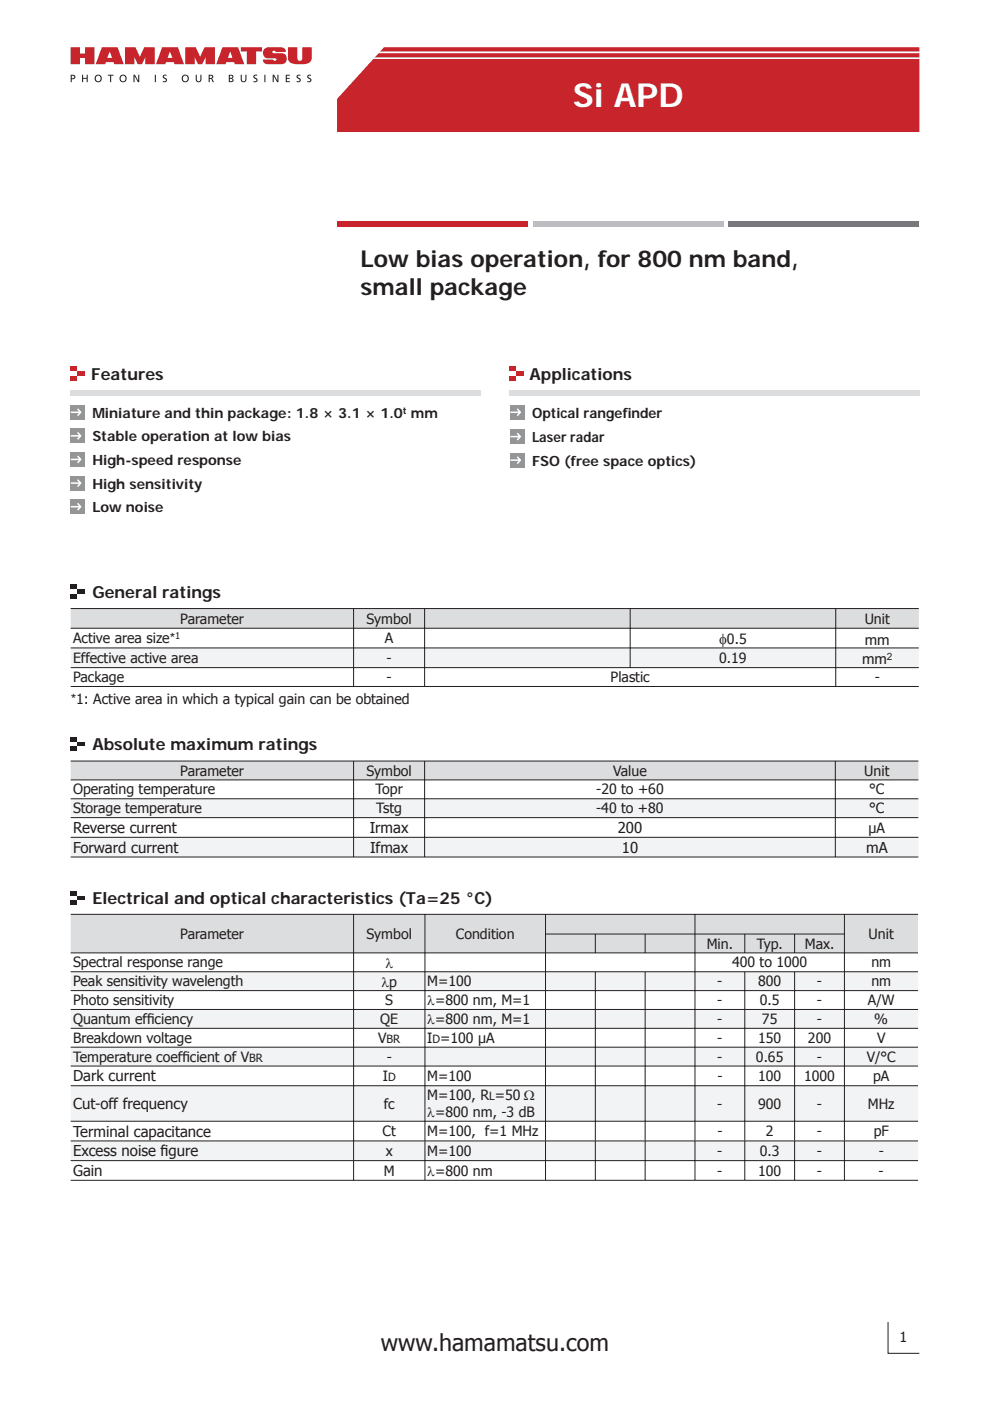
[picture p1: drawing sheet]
<svg xmlns="http://www.w3.org/2000/svg" width="210mm" height="297mm" viewBox="0 0 210 297" stroke-linecap="round" stroke-linejoin="round" font-family="sans-serif">
<g fill="#c8242b">
<path d="M15 10h2v1.4h1.1v-1.4h1.9v3.6h-1.9v-1.3h-1.1v1.3h-2z"/>
<path d="M51.1 10h4.5v.9h-1.3v2.7h-2v-2.7h-1.2z"/>
<path d="M26.5 10h2.2l1 2 .9-2h2.2v3.6h-2v-1.5l-.7 1.5h-.9l-.7-1.5v1.5h-2z"/>
<path d="M39.3 10h2.2l.9 2 1-2h2.2v3.6h-2v-1.5l-.7 1.5h-.9l-.7-1.5v1.5h-2z"/>
<path d="M56.2 10.3l.8-.3h2.3a1.03 1.03 0 0 1 1.3 1h-2.1a.37 .37 0 0 0-.4-.3 .37 .37 0 0 0-.4 .3l.4 .3h1.2a1.21 1.21 0 0 1 1.5 1.2 1.21 1.21 0 0 1-1.6 1.1h-1.7a1.4 1.4 0 0 1-1.7-.6v-.4h2.1a.34 .34 0 0 0 .4 .3 .34 .34 0 0 0 .3-.4l-1.4-.1a1.19 1.19 0 0 1-1.3-.7 1.19 1.19 0 0 1 .3-1.4z"/>
<path d="M61.1 10h2v1.4a1.14 1.14 0 0 0 .5 1.5l.3-.1a1.48 1.48 0 0 0 .2-1.4v-1.4h2v2a1.36 1.36 0 0 1-1.4 1.6 7.1 7.1 0 0 1-3-.3 1.22 1.22 0 0 1-.6-1.3z"/>
<path d="M21.6 10l-1.3 3.6h2l.1-.4h1.7l.2 .4h1.9l-1.3-3.6zM23.3 10.9l.5 1.4h-1z"/>
<path d="M34.4 10l-1.3 3.6h2l.1-.4h1.7l.1 .4h2l-1.3-3.6zM36.1 10.9l.5 1.4h-1z"/>
<path d="M47.2 10l-1.3 3.6h1.9l.2-.4h1.7l.1 .4h2l-1.3-3.6zM48.8 10.9l.5 1.4h-1z"/>
</g>
<path d="M15 15.8l.7 .1 .3 .4a.58 .58 0 0 1-.8 .5v.6h-.2zM15.2 16v.6l.5-.1v-.3zM17.4 15.8v1.6h.2v-.7h.8v.7h.2v-1.6h-.2v.7h-.8v-.7zM20 16.6a.8 .8 0 0 1 1.6 0 .8 .8 0 0 1-1.6 0zM20.2 16.7a.6 .6 0 0 0 1.2 0 .6 .6 0 0 0-1.2 0zM22.9 15.8v.2h.5v1.4h.2v-1.4h.5v-.2zM25.3 16.6a.8 .8 0 0 1 1.6 0 .8 .8 0 0 1-1.6 0zM25.5 16.7a.6 .6 0 0 0 1.2 0 .6 .6 0 0 0-1.2 0zM28.3 15.8v1.6h.2v-1.3l.8 1.3h.2v-1.6h-.2v1.3l-.7-1.3zM32.8 15.8v1.6h.3v-1.6zM34.6 16a.57 .57 0 0 0 .5 .8v.3l-.6 .1v.2a.55 .55 0 0 0 .9-.3 .55 .55 0 0 0-.6-.7v-.3h.5v-.2l-.3-.1zM38.5 16.6a.8 .8 0 0 1 1.6 0 .8 .8 0 0 1-1.6 0zM38.7 16.7a.58 .58 0 0 0 1.1 0 .58 .58 0 0 0-1.1 0zM41.5 15.8v1a.61 .61 0 0 0 .6 .6 .61 .61 0 0 0 .6-.6v-1h-.2v1.2l-.2 .2h-.4l-.2-1.4zM44.3 15.8a.71 .71 0 0 1 1 .5l-.4 .3 .5 .8h-.3l-.2-.5-.3-.2h-.1v.7h-.2zM44.5 16v.5l.5-.1-.1-.3zM48.5 15.8l.9 .2 .1 .4-.3 .2 .3 .4-.3 .4h-.7zM48.8 16v.5l.4-.1v-.3zM48.8 16.7v.5l.5-.1-.1-.3zM51.1 15.8v1a.61 .61 0 0 0 .6 .6 .61 .61 0 0 0 .6-.6v-1h-.3v1.2l-.1 .2h-.5l-.1-1.4zM53.8 16a.57 .57 0 0 0 .5 .8v.3l-.5 .1-.1 .2a.55 .55 0 0 0 .9-.3 .55 .55 0 0 0-.5-.7l-.1-.3h.5l.1-.2-.4-.1zM56.1 15.8v1.6h.2v-1.6zM57.8 15.8v1.6h.3v-1.3l.7 1.3h.3v-1.6h-.3v1.3l-.7-1.3zM60.6 15.8v1.6h.9v-.2h-.7v-.5h.6v-.2h-.6v-.5h.7v-.2zM63 16a.57 .57 0 0 0 .5 .8v.3l-.6 .1v.2a.55 .55 0 0 0 .9-.3 .55 .55 0 0 0-.6-.7v-.3h.5v-.2l-.3-.1zM65.2 16a.57 .57 0 0 0 .5 .8l.1 .3-.6 .1v.2a.55 .55 0 0 0 .8-.3 .55 .55 0 0 0-.5-.7l-.1-.3h.6v-.2l-.3-.1z" fill="#231f20"/>
<g fill="#c8242b">
<path d="M81.4 10h113.6v18h-123.5v-7z"/>
<path d="M71.5 47h40.5v1.2h-40.5z"/>
</g>
<path d="M113 47h40.5v1.2h-40.5z" fill="#bcbdc0"/>
<path d="M154.5 47h40.5v1.2h-40.5z" fill="#76787b"/>
<path d="M72 11.1h124M72 12.3h124" fill="none" stroke="#fff" stroke-width=".35"/>
<path d="M188.4 280.3v6.6h6.6" fill="none" stroke="#231f20" stroke-width=".21"/>
<path d="M15 85.9h3v3h-3z" fill="#939598"/>
<path d="M15 87.4h2.1M16.5 86.7l.6 .7-.6 .7" fill="none" stroke="#fff" stroke-width=".32"/>
<path d="M15 90.9h3v3h-3z" fill="#939598"/>
<path d="M15 92.4h2.1M16.5 91.7l.6 .7-.6 .7" fill="none" stroke="#fff" stroke-width=".32"/>
<path d="M15 95.9h3v3h-3z" fill="#939598"/>
<path d="M15 97.4h2.1M16.5 96.7l.6 .7-.6 .7" fill="none" stroke="#fff" stroke-width=".32"/>
<path d="M15 100.9h3v3h-3z" fill="#939598"/>
<path d="M15 102.4h2.1M16.5 101.7l.6 .7-.6 .8" fill="none" stroke="#fff" stroke-width=".32"/>
<path d="M15 105.9h3v3h-3z" fill="#939598"/>
<path d="M15 107.4h2.1M16.5 106.7l.6 .7-.6 .8" fill="none" stroke="#fff" stroke-width=".32"/>
<path d="M108.2 85.9h3v3h-3z" fill="#939598"/>
<path d="M108.3 87.4h2M109.7 86.7l.6 .7-.6 .7" fill="none" stroke="#fff" stroke-width=".32"/>
<path d="M108.2 91.1h3v3h-3z" fill="#939598"/>
<path d="M108.3 92.6h2M109.7 91.8l.6 .8-.6 .7" fill="none" stroke="#fff" stroke-width=".32"/>
<path d="M108.2 96.1h3v3h-3z" fill="#939598"/>
<path d="M108.3 97.6h2M109.7 96.8l.6 .8-.6 .7" fill="none" stroke="#fff" stroke-width=".32"/>
<path d="M15 124.9h1.5v1h-1.5z" fill="#fff"/>
<path d="M15 123.9h1.5v1h-1.5z" fill="#231f20"/>
<path d="M16.5 123.9h1.5v1h-1.5z" fill="#fff"/>
<g fill="#231f20">
<path d="M16.5 124.9h1.5v1h-1.5z"/>
<path d="M15 125.9h1.5v1h-1.5z"/>
</g>
<g fill="#fff">
<path d="M16.5 125.9h1.5v1h-1.5z"/>
<path d="M15 157.3h1.5v1h-1.5z"/>
</g>
<path d="M15 156.3h1.5v1h-1.5z" fill="#231f20"/>
<path d="M16.5 156.3h1.5v1h-1.5z" fill="#fff"/>
<g fill="#231f20">
<path d="M16.5 157.3h1.5v1h-1.5z"/>
<path d="M15 158.3h1.5v1h-1.5z"/>
</g>
<g fill="#fff">
<path d="M16.5 158.3h1.5v1h-1.5z"/>
<path d="M15 189.9h1.5v1h-1.5z"/>
</g>
<path d="M15 188.9h1.5v1h-1.5z" fill="#231f20"/>
<path d="M16.5 188.9h1.5v1h-1.5z" fill="#fff"/>
<g fill="#231f20">
<path d="M16.5 189.9h1.5v1h-1.5z"/>
<path d="M15 190.9h1.5v1h-1.5z"/>
</g>
<path d="M16.5 190.9h1.5v1h-1.5z" fill="#fff"/>
<path d="M15 129h60v4.2h-60zM75 129h15.1v4.2h-15.1zM90.1 129h43.6v4.2h-43.6zM133.7 129h43.6v4.2h-43.6zM177.3 129h17.6v4.2h-17.6z" fill="#dcdddf"/>
<path d="M15 137.4h60v4.1h-60zM75 137.4h15.1v4.1h-15.1zM90.1 137.4h43.6v4.1h-43.6zM133.7 137.4h43.6v4.1h-43.6zM177.3 137.4h17.6v4.1h-17.6z" fill="#f2f3f4"/>
<path d="M15 161.4h60v4h-60zM75 161.4h15.1v4h-15.1zM90.1 161.4h87.1v4h-87.1zM177.2 161.4h17.6v4h-17.6z" fill="#dcdddf"/>
<path d="M15 169.4h60v4h-60zM75 169.4h15.1v4h-15.1zM90.1 169.4h87.1v4h-87.1zM177.2 169.4h17.6v4h-17.6zM15 177.5h60v4.2h-60zM75 177.5h15.1v4.2h-15.1zM90.1 177.5h87.1v4.2h-87.1zM177.2 177.5h17.6v4.2h-17.6z" fill="#f2f3f4"/>
<g fill="none" stroke="#231f20" stroke-width=".21">
<path d="M15 161.4h179.8M15 165.4h179.8M15 169.4h179.8M15 173.4h179.8M15 177.5h179.8M75 161.4v3.9M75 165.4v3.9M75 169.4v3.9M75 173.4v4M75 177.6v4M90.1 161.4v3.9M90.1 165.4v3.9"/>
<path d="M90.1 169.4v3.9M90.1 173.4v4M90.1 177.6v4M177.2 161.4v3.9M177.2 165.4v3.9M177.2 169.4v3.9M177.2 173.4v4M177.2 177.6v4M15 181.7h179.8"/>
</g>
<path d="M15 193.9h60v8.1h-60zM75 193.9h15.1v8.1h-15.1zM90.1 193.9h25.6v8.1h-25.6zM115.7 193.9h31.7v4.1h-31.7zM147.4 193.9h31.7v4.1h-31.7zM179.1 193.9h15.6v8.1h-15.6zM115.7 198h10.6v4h-10.6zM126.3 198h10.5v4h-10.5zM136.8 198h10.6v4h-10.6zM147.4 198h10.6v4h-10.6zM158 198h10.5v4h-10.5zM168.5 198h10.6v4h-10.6z" fill="#dcdddf"/>
<g fill="#f2f3f4">
<path d="M15 206h60v4h-60zM75 206h15.1v4h-15.1zM90.1 206h25.6v4h-25.6zM115.7 206h10.6v4h-10.6zM126.3 206h10.5v4h-10.5zM136.8 206h10.6v4h-10.6zM147.4 206h10.6v4h-10.6zM158 206h10.5v4h-10.5zM168.5 206h10.6v4h-10.6zM179.1 206h15.6v4h-15.6zM15 214h60v4h-60zM75 214h15.1v4h-15.1zM90.1 214h25.6v4h-25.6zM115.7 214h10.6v4h-10.6zM126.3 214h10.5v4h-10.5zM136.8 214h10.6v4h-10.6zM147.4 214h10.6v4h-10.6zM158 214h10.5v4h-10.5zM168.5 214h10.6v4h-10.6zM179.1 214h15.6v4h-15.6z"/>
<path d="M15 222h60v4h-60zM75 222h15.1v4h-15.1zM90.1 222h25.6v4h-25.6zM115.7 222h10.6v4h-10.6zM126.3 222h10.5v4h-10.5zM136.8 222h10.6v4h-10.6zM147.4 222h10.6v4h-10.6zM158 222h10.5v4h-10.5zM168.5 222h10.6v4h-10.6zM179.1 222h15.6v4h-15.6z"/>
<path d="M15 230.2h60v7.5h-60zM75 230.2h15.1v7.5h-15.1zM90.1 230.2h25.6v7.5h-25.6zM115.7 230.2h10.6v7.5h-10.6zM126.3 230.2h10.5v7.5h-10.5zM136.8 230.2h10.6v7.5h-10.6zM147.4 230.2h10.6v7.5h-10.6zM158 230.2h10.5v7.5h-10.5zM168.5 230.2h10.6v7.5h-10.6zM179.1 230.2h15.6v7.5h-15.6z"/>
<path d="M15 241.9h60v4.2h-60zM75 241.9h15.1v4.2h-15.1zM90.1 241.9h25.6v4.2h-25.6zM115.7 241.9h10.6v4.2h-10.6zM126.3 241.9h10.5v4.2h-10.5zM136.8 241.9h10.6v4.2h-10.6zM147.4 241.9h10.6v4.2h-10.6zM158 241.9h10.5v4.2h-10.5zM168.5 241.9h10.6v4.2h-10.6zM179.1 241.9h15.6v4.2h-15.6z"/>
</g>
<g fill="none" stroke="#231f20" stroke-width=".21">
<path d="M15 193.9h179.7M75 193.9v8M90.1 193.9v8M115.6 198h63.6M115.7 193.9v4M115.7 198.1v3.8M126.3 198.1v3.8M136.8 198.1v3.8M147.4 193.9v4M147.4 198.1v3.8M158 198.1v3.8M168.5 198.1v3.8"/>
<path d="M179.1 193.9v4M179.1 198.1v3.8M15 202h179.7M15 206h179.7M15 210h179.7M15 214h179.7M15 218h179.7M75 202.1v3.8M75 206.1v3.8M75 210.1v3.8M75 214.1v3.8M75 218.1v3.8"/>
<path d="M90.1 202.1v3.8M90.1 206.1v3.8M90.1 210.1v3.8M90.1 214.1v3.8M90.1 218.1v3.8M115.7 202.1v3.8M115.7 206.1v3.8M115.7 210.1v3.8M115.7 214.1v3.8M115.7 218.1v3.8M126.3 206.1v3.8M126.3 210.1v3.8"/>
<path d="M126.3 214.1v3.8M126.3 218.1v3.8M136.8 206.1v3.8M136.8 210.1v3.8M136.8 214.1v3.8M136.8 218.1v3.8M147.4 202.1v3.8M147.4 206.1v3.8M147.4 210.1v3.8M147.4 214.1v3.8M147.4 218.1v3.8M158 206.1v3.8"/>
<path d="M158 210.1v3.8M158 214.1v3.8M158 218.1v3.8M168.5 206.1v3.8M168.5 210.1v3.8M168.5 214.1v3.8M168.5 218.1v3.8M179.1 202.1v3.8M179.1 206.1v3.8M179.1 210.1v3.8M179.1 214.1v3.8M179.1 218.1v3.8"/>
<path d="M15 222h179.7M15 226h179.7M15 230.2h179.7M15 237.7h179.7M75 222.1v3.8M75 226.1v4M75 230.3v7.3M75 237.8v4M90.1 222.1v3.8M90.1 226.1v4M90.1 230.3v7.3M90.1 237.8v4"/>
<path d="M115.7 222.1v3.8M115.7 226.1v4M115.7 230.3v7.3M115.7 237.8v4M126.3 222.1v3.8M126.3 226.1v4M126.3 230.3v7.3M126.3 237.8v4M136.8 222.1v3.8M136.8 226.1v4M136.8 230.3v7.3M136.8 237.8v4"/>
<path d="M147.4 222.1v3.8M147.4 226.1v4M147.4 230.3v7.3M147.4 237.8v4M158 222.1v3.8M158 226.1v4M158 230.3v7.3M158 237.8v4M168.5 222.1v3.8M168.5 226.1v4M168.5 230.3v7.3M168.5 237.8v4"/>
<path d="M179.1 222.1v3.8M179.1 226.1v4M179.1 230.3v7.3M179.1 237.8v4M15 241.9h179.7M15 246.1h179.7M15 250.2h179.7M75 246.2v4M75 242v4M90.1 242v4M90.1 246.2v4M115.7 242v4"/>
<path d="M115.7 246.2v4M126.3 242v4M126.3 246.2v4M136.8 242v4M136.8 246.2v4M147.4 242v4M147.4 246.2v4M158 242v4M158 246.2v4M168.5 242v4M168.5 246.2v4M179.1 242v4"/>
<path d="M179.1 246.2v4"/>
</g>
<path d="M15 78.7h1.5v1h-1.5z" fill="#fff"/>
<path d="M15 77.7h1.5v1h-1.5z" fill="#c8242b"/>
<path d="M16.5 77.7h1.5v1h-1.5z" fill="#fff"/>
<g fill="#c8242b">
<path d="M16.5 78.7h1.5v1h-1.5z"/>
<path d="M15 79.7h1.5v1h-1.5z"/>
</g>
<g fill="#fff">
<path d="M16.5 79.7h1.5v1h-1.5z"/>
<path d="M108 78.7h1.5v1h-1.5z"/>
</g>
<path d="M108 77.7h1.5v1h-1.5z" fill="#c8242b"/>
<path d="M109.5 77.7h1.5v1h-1.5z" fill="#fff"/>
<g fill="#c8242b">
<path d="M109.5 78.7h1.5v1h-1.5z"/>
<path d="M108 79.7h1.5v1h-1.5z"/>
</g>
<path d="M109.5 79.7h1.5v1h-1.5z" fill="#fff"/>
<g fill="#dcdddf">
<path d="M15 82.8h87v1.2h-87z"/>
<path d="M108 82.8h87v1.2h-87z"/>
</g>
<g fill="none" stroke="#231f20" stroke-width=".21">
<path d="M15 129h179.9M15 133.2h179.9M15 137.4h179.9M75 129.1v4M75 133.3v4M75 137.5v4M90.1 129.1v4M90.1 133.3v4M90.1 137.5v4M133.7 129.1v4M133.7 133.3v4M133.7 137.5v4"/>
<path d="M177.3 129.1v4M177.3 133.3v4M177.3 137.5v4M15 141.5h179.9M15 145.5h179.9M75 141.6v3.9M90.1 141.6v3.9M177.3 141.6v3.9"/>
</g>
<text font-size="7.1" fill="#fff" x="121.5" y="22.6">Si APD</text>
<g font-size="4.9" fill="#231f20">
<text x="76.5" y="56.6">Low bias operation, for 800 nm band,</text>
<text x="76.5" y="62.6">small package</text>
<text x="80.8" y="286.3">www.hamamatsu.com</text>
</g>
<g font-size="3.5" fill="#231f20">
<text x="19.3" y="80.6">Features</text>
<text x="112.3" y="80.6">Applications</text>
<text x="19.6" y="126.7">General ratings</text>
<text x="19.6" y="159.1">Absolute maximum ratings</text>
<text x="19.6" y="191.7">Electrical and optical characteristics (Ta=25 °C)</text>
</g>
<g font-size="3.2" fill="#231f20">
<text x="152.5" y="136.5">φ0.5</text>
<text x="183.4" y="136.7">mm</text>
<text x="182.8" y="140.9">mm</text>
<text x="15.5" y="176.6">Reverse current</text>
<text x="78.4" y="176.6">Irmax</text>
<text x="131" y="176.6">200</text>
<text x="15.5" y="180.8">Forward current</text>
<text x="78.5" y="180.8">Ifmax</text>
<text x="131.9" y="180.8">10</text>
<text x="183.7" y="180.8">mA</text>
<text x="15.5" y="229.3">Dark current</text>
<text x="15.5" y="235.1">Cut-off frequency</text>
<text x="15.5" y="241">Terminal capacitance</text>
<text x="15.5" y="245.1">Excess noise fgure</text>
<text x="34.1" y="245.1">i</text>
<text x="15.5" y="249.3">Gain</text>
</g>
<g font-size="3" fill="#231f20">
<text x="19.6" y="88.6">Miniature and thin package: 1.8 × 3.1 × 1.0 mm</text>
<text x="112.8" y="88.6">Optical rangefnder</text>
<text x="132" y="88.6">i</text>
<text x="19.6" y="93.6">Stable operation at low bias</text>
<text x="112.8" y="93.8">Laser radar</text>
<text x="19.6" y="98.6">High-speed response</text>
<text x="112.8" y="98.8">FSO (free space optics)</text>
<text x="19.6" y="103.6">High sensitivity</text>
<text x="19.6" y="108.6">Low noise</text>
<text x="15.5" y="136.4">Active area size*</text>
<text x="38.2" y="132.2">Parameter</text>
<text x="77.7" y="132.2">Symbol</text>
<text x="81.6" y="136.4">A</text>
<text x="183.4" y="132.2">Unit</text>
<text x="15.5" y="140.6">Effective active area</text>
<text x="82" y="140.6">-</text>
<text x="152.6" y="140.6">0.19</text>
<text x="15" y="149.2">*1: Active area in which a typical gain can be obtained</text>
<text x="15.5" y="144.6">Package</text>
<text x="82" y="144.6">-</text>
<text x="129.5" y="144.6">Plastic</text>
<text x="185.5" y="144.6">-</text>
<text x="38.2" y="164.4">Parameter</text>
<text x="77.7" y="164.4">Symbol</text>
<text x="130" y="164.4">Value</text>
<text x="183.3" y="164.4">Unit</text>
<text x="15.5" y="172.4">Storage temperature</text>
<text x="15.5" y="168.4">Operating temperature</text>
<text x="79.6" y="168.4">Topr</text>
<text x="79.8" y="172.4">Tstg</text>
<text x="126.4" y="172.4">-40 to +80</text>
<text x="126.5" y="168.4">-20 to +60</text>
<text x="184.4" y="172.4">°C</text>
<text x="184.4" y="168.4">°C</text>
<text x="184.2" y="176.5">μA</text>
<text x="38.2" y="199">Parameter</text>
<text x="77.8" y="199">Symbol</text>
<text x="96.7" y="199">Condition</text>
<text x="149.9" y="201.1">Min.</text>
<text x="160.5" y="201.1">Typ.</text>
<text x="170.7" y="201.1">Max.</text>
<text x="184.2" y="199">Unit</text>
<text x="15.5" y="205.1">Spectral response range</text>
<text x="15.5" y="209.1">Peak sensitivity wavelength</text>
<text x="80.9" y="209.2">λp</text>
<text x="81.7" y="205.2">λ</text>
<text x="90.6" y="209.1">M=100</text>
<text x="152.1" y="209.1">-</text>
<text x="155.3" y="205.1">400 to 1000</text>
<text x="160.8" y="209.1">800</text>
<text x="173.3" y="209.1">-</text>
<text x="184.8" y="209.1">nm</text>
<text x="184.8" y="205.1">nm</text>
<text x="15.5" y="213.1">Photo sensitivity</text>
<text x="81.7" y="213.1">S</text>
<text x="90.6" y="213.2">λ=800 nm, M=1</text>
<text x="152.1" y="213.1">-</text>
<text x="161.2" y="213.1">0.5</text>
<text x="173.3" y="213.1">-</text>
<text x="184.1" y="213.1">A/W</text>
<text x="15.5" y="217.1">Quantum effciency</text>
<text x="15.5" y="221.1">Breakdown voltage</text>
<text x="31.2" y="217.1">i</text>
<text x="80.2" y="221.1">V</text>
<text x="80.7" y="217.1">QE</text>
<text x="90.6" y="217.2">λ=800 nm, M=1</text>
<text x="90.6" y="221.1">I =100 μA</text>
<text x="152.1" y="217.1">-</text>
<text x="152.1" y="221.1">-</text>
<text x="160.8" y="221.1">150</text>
<text x="161.6" y="217.1">75</text>
<text x="171.4" y="221.1">200</text>
<text x="173.3" y="217.1">-</text>
<text x="185.4" y="217.1">%</text>
<text x="186" y="221.1">V</text>
<text x="15.5" y="225.1">Temperature coeffcient of V</text>
<text x="38.7" y="225.1">i</text>
<text x="82" y="225.1">-</text>
<text x="152.1" y="225.1">-</text>
<text x="160.3" y="225.1">0.65</text>
<text x="173.3" y="225.1">-</text>
<text x="183.8" y="225.1">V/°C</text>
<text x="81.2" y="229.2">I</text>
<text x="90.6" y="233.3">M=100, R =50 Ω</text>
<text x="90.6" y="229.2">M=100</text>
<text x="152.1" y="229.2">-</text>
<text x="160.8" y="229.2">100</text>
<text x="170.6" y="229.2">1000</text>
<text x="185.2" y="229.2">pA</text>
<text x="81.4" y="235.1">fc</text>
<text x="90.6" y="236.9">λ=800 nm, -3 dB</text>
<text x="152.1" y="235.1">-</text>
<text x="160.8" y="235.1">900</text>
<text x="173.3" y="235.1">-</text>
<text x="184.1" y="235.1">MHz</text>
<text x="81.2" y="240.9">Ct</text>
<text x="81.8" y="245.1">x</text>
<text x="90.6" y="245.1">M=100</text>
<text x="90.6" y="240.9">M=100, f=1 MHz</text>
<text x="152.1" y="245.1">-</text>
<text x="152.2" y="240.9">-</text>
<text x="161.2" y="245.1">0.3</text>
<text x="162.4" y="240.9">2</text>
<text x="173.3" y="245.1">-</text>
<text x="173.3" y="240.9">-</text>
<text x="185.3" y="240.9">pF</text>
<text x="186.4" y="245.1">-</text>
<text x="81.4" y="249.3">M</text>
<text x="90.6" y="249.3">λ=800 nm</text>
<text x="152.1" y="249.3">-</text>
<text x="160.8" y="249.3">100</text>
<text x="173.3" y="249.3">-</text>
<text x="186.4" y="249.3">-</text>
<text x="190.8" y="284.5">1</text>
</g>
<g font-size="2.4" fill="#231f20">
<text x="82" y="221.1">BR</text>
<text x="91.8" y="221.1">D</text>
<text x="52.8" y="225.1">BR</text>
<text x="82.3" y="229.2">D</text>
<text x="103.7" y="233.3">L</text>
</g>
<text font-size="2.1" fill="#231f20" x="188.1" y="139.9">2</text>
<g font-size="2" fill="#231f20">
<text x="85.5" y="87.8">t</text>
<text x="37.2" y="135.4">1</text>
</g>
</svg>
